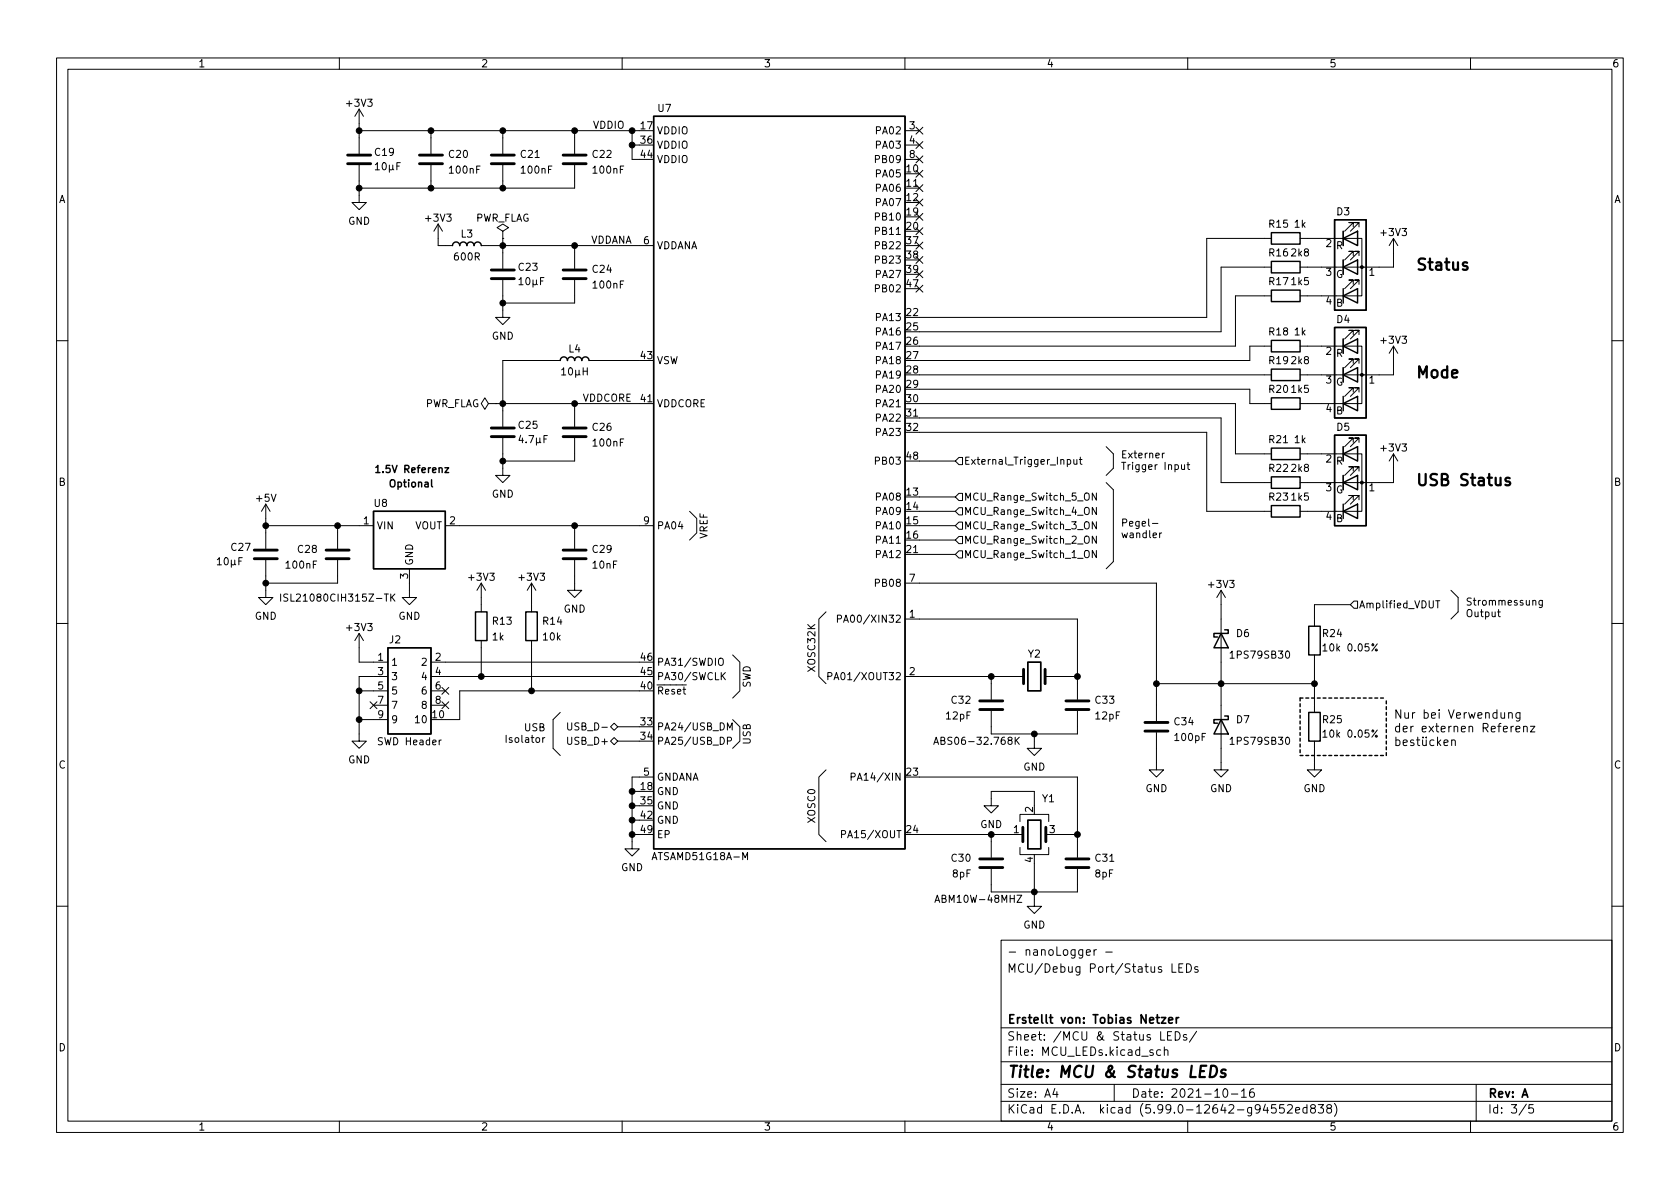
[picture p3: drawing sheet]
<svg xmlns="http://www.w3.org/2000/svg" width="297mm" height="210mm" viewBox="0 0 297 210" stroke-linecap="round" stroke-linejoin="round" font-family="sans-serif">
<g fill="none" stroke="#000" stroke-width=".18">
<path d="M10 10.2h277v190.1h-277zM12 12.2h273v186.1h-273zM60 10.2v2M63.5 19.3v7.9M63.5 19.3l-.8 1.3M63.5 19.3l.8 1.3M110 10.2v2M160 10.2v2M210 10.2v2M260 10.2v2M63.5 29.2v6.6h1.3l-1.3 1.3-1.3-1.3h1.3M63.5 23.1h49.5"/>
<path d="M66.4 29.1l.3-.3v1.2M66.4 30h.7M67.7 28.9l.2-.1a.68 .68 0 0 1 .4 .6 .68 .68 0 0 1-.4 .6l-.2-.1-.1-.4zM68.8 29.2v1.3M69.4 29.9l.2 .1M69.4 29.2v.8h-.4l-.2-.1M70.2 29.4h.4M70.8 28.8h-.6v1.2M76.2 23.1v4.1M76.2 29.2v4.1M77.5 39.6v3.8h2.5M77.5 39.6l-.8 1.3"/>
<path d="M77.5 39.6l.7 1.3M88.9 23.1v4.1M88.9 29.2v4.1M101.6 29.2v4.1h-38.1M101.6 23.1v4.1M111.8 25.6h1.2M111.8 23.1v5.1h1.2M160 33.3h2.6M160 23.1h2.6M160 25.6h2.6M160 28.2h2.6M162 35.2l1.2 1.2"/>
<path d="M162 37.7l1.2 1.3M162 27.6l1.2 1.2M162 25l1.2 1.3M162 30.1l1.2 1.2M162 22.5l1.2 1.2M162 32.7l1.2 1.2M163.2 35.2l-1.2 1.2M163.2 37.7l-1.2 1.3M163.2 27.6l-1.2 1.2M163.2 25l-1.2 1.3M163.2 30.1l-1.2 1.2M163.2 22.5l-1.2 1.2"/>
<path d="M163.2 32.7l-1.2 1.2M85.1 43.4h30.5M88.9 49.5v6.6h1.3l-1.3 1.3-1.3-1.3h1.3M88.9 40.9l1-.6-1-.7-1 .7 1 .6v1.3M88.9 42.2h.1M88.9 42.2v5.3M91.8 49.4l.3-.3v1.3M91.8 50.4h.7M93.1 49.2l.2-.1a.68 .68 0 0 1 .4 .6 .68 .68 0 0 1-.4 .7l-.2-.2-.1-.3zM94.2 49.5v1.3M94.8 50.2l.2 .2M94.8 49.5v.8l-.4 .1-.2-.2"/>
<path d="M95.6 49.7h.4M96.2 49.1h-.6v1.3M101.6 43.4v4.1M101.6 49.5v4.1h-12.7M162 47.9l1.2 1.2M162 42.8l1.2 1.2M162 50.4l1.2 1.3M162 45.4l1.2 1.2M162 40.3l1.2 1.2M163.2 47.9l-1.2 1.2M163.2 42.8l-1.2 1.2M163.2 50.4l-1.2 1.3"/>
<path d="M163.2 45.4l-1.2 1.2M163.2 40.3l-1.2 1.2M224.8 52.3h-6.4v8.9h-55.8M224.8 42.2h-11.4v13.9h-50.8M224.8 47.2h-8.9v11.5h-53.3M229.9 42.2h10.9v10.1h-10.9M229.9 47.2h6.3M237.5 46v2.5M237.5 40.9v2.5M237.5 59.9v2.6M239.3 50.3v-.8h-.8h.8l-1.6 1.5M239.3 45.2v-.8h-.8h.8l-1.6 1.6"/>
<path d="M239.3 40.1v-.7h-.8h.8l-1.6 1.5M239.3 59.2v-.8h-.8h.8l-1.6 1.5M240 46v2.5zM240 46h.1M240 40.9v2.5zM240 40.9h.1M240 59.9v2.6zM240 59.9h.1M240.3 50.3v-.8h-.8h.8l-1.5 1.5M240.3 45.2v-.8h-.8h.8l-1.5 1.6M240.3 40.1v-.7h-.8h.8l-1.5 1.5M240.3 59.2v-.8h-.8h.8l-1.5 1.5"/>
<path d="M246.4 42.2l-.8 1.2M246.4 42.2v5h-8.9M246.4 42.2l.7 1.2M10 60.2h2M86.4 71.4l-.7-1-.6 1 .6 1 .7-1h1.2M87.6 71.4h.1M87.6 71.4h28M88.9 77.5v6.6h1.3l-1.3 1.2-1.3-1.2h1.3M92.1 77l-.3 .9h.7M92.4 77.4v.9M93 78.2v.1M93.5 77h.9l-.6 1.3"/>
<path d="M94.8 77.4v1.3M95.5 78.1l.1 .2M95.5 77.4l-.1 .8-.4 .1-.2-.2M96.2 77.6h.4M96.8 77h-.6v1.3M99.1 63.7h-10.2v11.7M99.3 65.4l.4-.4v1.3M99.3 66.3h.7M100.6 65.2l.2-.2a.68 .68 0 0 1 .5 .7 .68 .68 0 0 1-.5 .6l-.2-.1-.1-.4zM101.6 71.4v4M101.6 77.5v4h-12.7M101.8 65.5v1.2"/>
<path d="M102.4 66.1l.2 .2M102.4 65.5l-.1 .7-.3 .1-.2-.2M103.1 65v1.3M103.1 65.6h.7M103.8 65v1.3M104.1 63.7h8.9M160 73.9h55.9v11.4h8.9M162.6 66.3h62.2M162.6 71.4h55.8v8.9h6.4M162.6 68.8h58.4v2.6h3.8M162.6 76.4h50.8v14h11.4M195.6 79l1.2 1.3v2.5l-1.2 1.3"/>
<path d="M224.8 61.2h-3.8v2.5h-58.4M229.9 61.2h10.9v10.2h-10.9M229.9 66.3h6.3M237.5 79v2.5M237.5 65v2.6M239.3 78.2v-.7h-.8h.8l-1.6 1.5M239.3 69.3v-.7h-.8h.8l-1.6 1.5M239.3 64.3v-.8h-.8h.8l-1.6 1.5M240 79v2.5zM240 79h.1M240 65v2.6zM240 65h.1"/>
<path d="M240.3 78.2v-.7h-.8h.8l-1.5 1.5M240.3 69.3v-.7h-.8h.8l-1.5 1.5M240.3 64.3v-.8h-.8h.8l-1.5 1.5M246.4 61.2v5.1h-8.9M246.4 61.2l-.8 1.3M246.4 61.2l.7 1.3M285 60.2h2M38.4 99l.4-.4v1.3M38.4 99.9h.7M39.8 98.7l.1-.1a.68 .68 0 0 1 .5 .6 .68 .68 0 0 1-.5 .7l-.1-.1-.2-.4zM40.9 99v1.3M41.5 99.7l.2 .2"/>
<path d="M41.5 99l-.1 .8-.3 .1-.2-.2M42.2 99.2h.5M42.8 98.6h-.6v1.3M47 99.1v6.6h1.3l-1.3 1.2-1.3-1.2h1.3M47 93h19M47 89.1v7.9M47 89.1l-.8 1.3M47 89.1l.8 1.3M59.7 99.1v4h-12.7M59.7 93v4M78.7 93h36.9M101.6 99.1v5.3h1.3l-1.3 1.3-1.3-1.3h1.3"/>
<path d="M101.6 93v4M121.9 90.4l1.3 1.3v2.5l-1.3 1.3M160 98h8.9M162.6 93h6.3M162.6 90.4h6.3M162.6 81.5h6.3M162.6 87.9h6.3M162.6 95.5h6.3M169.5 87.2h.7v1.3h-.7l-.6-.6zM169.5 97.4h.7v1.3h-.7l-.6-.7zM169.5 89.8h.7v1.3h-.7l-.6-.7zM169.5 80.9h.7v1.3h-.7l-.6-.7z"/>
<path d="M169.5 92.3h.7v1.3h-.7l-.6-.6zM169.5 94.9h.7v1.2h-.7l-.6-.6zM188.7 81.3h.4l.2 .2-.1 .5h-.5M189.9 81.3v.7l.3 .1 .2-.1M190.4 81.3v.8M190.8 81.3h.5M191 80.8v1.1l.3 .2M193.9 87.2v1.3l-.8-1.3v1.3M193.9 97.3v1.3l-.8-1.3v1.3M193.9 89.7v1.3l-.8-1.3v1.3M193.9 92.3v1.2l-.8-1.2v1.2M193.9 94.8v1.3l-.8-1.3v1.3"/>
<path d="M195.6 85.3l1.2 1.3v12.7l-1.2 1.3M203.8 92.6h.9M205 94.2v.9M205.4 94.2l-.4 .3M205.5 80.1v.9M205.9 80.1l-.4 .3M208.9 82.2l.1 .8h.3l.1-.1M209.4 82.2v.8M209.9 82.2h.5M210 81.8v1l.4 .2M229.9 80.3h10.9v10.1h-10.9M229.9 85.3h6.3"/>
<path d="M237.5 84.1v2.5M239.3 88.4v-.8h-.8h.8l-1.6 1.5M239.3 83.3v-.8h-.8h.8l-1.6 1.6M240 84.1v2.5zM240 84.1h.1M240.3 88.4v-.8h-.8h.8l-1.5 1.5M240.3 83.3v-.8h-.8h.8l-1.5 1.6M246.4 80.3v5h-8.9M246.4 80.3l-.8 1.2M246.4 80.3l.7 1.2M10 110.2h2M49.6 105v1.3"/>
<path d="M50.9 105.1l-.5-.1-.2 .2v.3l.6 .3 .1 .3-.3 .2h-.4M63.5 112v5.1h5.1M63.5 112l-.8 1.3M63.5 112l.8 1.3M68.6 119.6h-5.1v11.5h1.3l-1.3 1.2-1.3-1.2h1.3M69.1 105v1.3M69.3 105.6l.5 .7M69.8 105l-.7 .8M72.4 100.6v5.1h1.3l-1.3 1.2-1.3-1.2h1.3M76.2 119.6h36.8M76.2 117.1h36.8M85.1 103.1l-.8 1.3"/>
<path d="M85.1 103.1v5.1M85.1 113.3v6.3M85.1 103.1l.8 1.3M94 103.1l-.8 1.3M94 103.1v5.1M94 113.3v8.9M94 103.1l.7 1.3M127.1 116.6l.2-.2a.43 .43 0 0 1 .6 .4v.4a.42 .42 0 0 1-.4 .5 .42 .42 0 0 1-.5-.5zM127.7 119.5l.5 .7M128.2 118.9l-.7 .8M129.5 115.8l1.3 1.3v5.1l-1.3 1.2M146 108.2l-1.2 1.3v10.1l1.2 1.3"/>
<path d="M146.4 119.6l.6-.1 .1-.1-.1-.3-.6-.2v1.3M148.1 109.4h.6l.1-.2-.1-.3-.6-.1v1.2M149.2 110l.4-1.2 .4 1.2M160 109.5h30.5v14.2M160 119.6h21M160 103.1h44.5v24.4M175.3 119.6v4.1M184.8 119.6h5.7M215.9 104.4v31.7h1.3l-1.3 1.3-1.3-1.3h1.3M215.9 104.4l-.8 1.3M215.9 104.4l.8 1.3M232.4 115.8v10.2"/>
<path d="M233.9 114.2l.4-.3v1.2M233.9 115.1h.7M238.8 106.9l.6-.6h.6v1.3h-.6zM238.8 106.9h-6.4v3.8M243.5 113.9l-.9 1.2M253.8 106.2h.8M254.2 106.2v1.3M256.5 104.4l1.3 1.3v2.5l-1.3 1.3M264.8 108.2h.5M265 107.8v1.1l.3 .2M271 106.3l.2-.1h.3l.1 .8M272.7 106.2v1l-.2 .2h-.3"/>
<path d="M272.7 106.2h-.4l-.2 .2 .1 .6h.5M285 110.2h2M63.5 122.2h5.1M63.5 127.2h5.1M65.4 124.1l1.2 1.2M66 124.7h2.6M66.6 124.1l-1.2 1.2M76.2 122.2h2.5M76.2 124.7h2.5M78.1 121.6l1.2 1.2M78.1 124.1l1.2 1.2M79.3 121.6l-1.2 1.2"/>
<path d="M79.3 124.1l-1.2 1.2M89.5 130v1.3M99.1 126l-1.3 1.2v5.1l1.3 1.3M100.4 127.8v1.1l.2 .2 .4-.1 .1-.1v-1.1M107.9 131.1l.7-.7 .6 .7-.6 .6zM107.9 128.5l.7-.6 .6 .6-.6 .7zM109.2 128.5h3.8M109.2 131.1h3.8M111.8 139.9h1.2M113 122.2h-31.7v5h-2.6M115.6 137.4h-3.8v12.7h1.2l-1.2 1.3-1.3-1.3h1.3M128.6 129.1v-1.3l.4 .9 .5-.9v1.3"/>
<path d="M128.6 131h.6l.1-.2v-.3l-.7-.1v1.2M129.5 127.2l1.3 1.3v2.6l-1.3 1.2M146 136.1l-1.2 1.3v10.2l1.2 1.2M150.5 137.4l.6-.1 .1-.2v-.3l-.7-.1v1.3M162.6 137.4h27.9v14.2M165.1 131.6l.4-1.2 .4 1.2M165.2 131.3h.6M175.3 125.7v4.1h15.2v-4.1M179.7 130.9l.5 .7M180.2 130.4l-.7 .7M182.9 129.8v2.5h1.2l-1.2 1.3-1.3-1.3h1.3M204.5 129.5v6.6h1.2l-1.2 1.3-1.3-1.3h1.3"/>
<path d="M204.5 120.9h27.9M232.4 131.1v5h1.3l-1.3 1.3-1.3-1.3h1.3M233.9 129.5l.4-.4v1.3M233.9 130.4h.7M243.5 129.1l-.9 1.3M246.8 130.9l.4-.1 .3 .3v.5l-.1 .2h-.6M246.8 130.3v1.5M248.1 131.3l.7-.1-.1-.3-.4-.1-.2 .3 .1 .7h.5M250 130.9l-.4-.1-.2 .3 .1 .2 .5 .1v.4h-.6M250.5 130.8h.5M250.7 130.3v1.3l.3 .2M251.5 130.8l.1 1h.4l.2-.1"/>
<path d="M251.6 130.3v.2M252.2 130.3v.2M252.2 130.8v1M253.5 130.9l-.4-.1-.3 .3v.5l.2 .2h.5M254.2 130.3v1.5M254.3 131.3l.4 .5M254.7 130.8l-.5 .6M255.3 131.3l.7-.1v-.3l-.5-.1-.2 .3 .1 .7h.6M256.7 131l.2-.2 .3 .1 .1 .9M256.7 130.8v1M266.7 126.2l.3-.2 .3 .1 .1 .9M266.7 126v1"/>
<path d="M268 128.9l.7-.1v-.3l-.5-.1-.2 .2 .1 .8h.6M268.7 126v1.2l-.2 .3-.4-.1M268.7 126.1l-.4-.1-.3 .3v.4l.2 .2h.5M269.4 128.6l.2-.2 .4 .1v.9M269.4 128.4v1M270.6 128.4h.8l-.8 1h.8M111.8 147.6h1.2M111.8 145h1.2M111.8 142.5h1.2M131.3 152v-1.2l.4 .9 .5-.9v1.2M148.8 147.5h.6l.1-.2v-.3l-.7-.1v1.2M162.6 147.6h16.5"/>
<path d="M165.3 159.6l.4-1.3 .4 1.3M175.3 142.5h-1.3l1.3 1.3 1.2-1.3h-1.2v-2.6h7.6v2.6M175.3 147.6v4M175.3 153.7v4h15.2v-4M179.8 158.3h.9l-.9 1.3h.9M180.3 149.9v1.2h5.1v-1.2M180.3 145.3v-1.3h5.1v1.3M180.3 147.6h.5M182.9 152.6v7.7h1.2l-1.2 1.2-1.3-1.2h1.3M184.9 147.6h.5M186.7 147.6h3.8M10 160.2h2"/>
<path d="M177 166.3h108v32h-108zM192.1 168.4l.7-.1-.1-.3-.4-.1-.2 .2v.8h.6M193.4 167.9v1M193.9 167.9l-.3 .1-.2 .2M195.5 168.4h1.1M207.2 170.4v1.5h.7M208.4 171.1h.5M209.1 170.4h-.7v1.5h.7M209.8 170.4a.76 .76 0 0 1 .9 .8 .76 .76 0 0 1-.9 .7zM211.8 171l-.4-.1-.2 .2 .1 .3 .5 .1v.4h-.6M285 160.2h2M60 198.3v2"/>
<path d="M110 198.3v2M160 198.3v2M177 194.8h108M177 191.8h108M177 187.8h108M177 181.8h108M186.5 192.5l-.4 1h1M186.9 193v1M197 191.8v3M205.2 185.7l-.4-.1-.3 .3v.4l.1 .3h.6M205.2 182.4v1.5h.7M205.9 185.8l.2-.2 .3 .1 .1 .9"/>
<path d="M205.9 185.1v1.5M206.4 183.1h.5M207.1 182.4h-.7v1.5h.7M207.8 182.4a.76 .76 0 0 1 .9 .8 .76 .76 0 0 1-.9 .7zM209.8 183l-.4-.1-.2 .2 .1 .3 .5 .1v.4h-.6M210 198.3v2M211.6 182.4l-1.3 1.9M216.4 192.6l.2-.1a.81 .81 0 0 1 .6 .7 .81 .81 0 0 1-.3 .8h-.2a.81 .81 0 0 1-.6-.6 .81 .81 0 0 1 .3-.8zM217.7 193.5h1.2M219.5 193l.4-.5v1.5M219.5 194h.9M221.6 192.5a.59 .59 0 0 0-.7 .7v.5l.2 .3h.4l.2-.1 .1-.5-.2-.2-.4-.1-.3 .3"/>
<path d="M225.6 195.3h-.7l-.1 .7 .2-.1 .5 .1 .1 .2v.5l-.2 .1-.6-.1M227 195.3h-.7l-.1 .7 .2-.1 .5 .1 .2 .2-.1 .5-.2 .1-.6-.1M227.6 195.5l.6-.2 .2 .2 .1 .3-.9 1h.9M229.1 196.3l.7-.1-.1-.3-.4-.1-.2 .2v.8h.6M231.1 195.9l-.5-.1-.2 .3v.4l.1 .3h.6M231.1 195.3v1.5M232 196l-.3-.3 .1-.2 .2-.2 .4 .1 .2 .2-.1 .2-.6 .2-.2 .3 .1 .4 .2 .1h.3l.3-.3v-.2l-.3-.3M233.1 195.3h.9l-.5 .6 .4 .1v.7l-.2 .1h-.4l-.2-.1M234.9 196l-.3-.3v-.2l.3-.2 .4 .1 .1 .2v.2l-.7 .2-.1 .3v.4l.3 .1h.2l.3-.3v-.4l-.3-.1M235.9 195.1a1.72 1.72 0 0 1 0 2.3M260 198.3v2M261 191.8v6.5"/>
<path d="M269.9 195.3l-1.3 1.9M271.1 195.3h-.7l-.1 .7 .2-.1 .5 .1 .2 .2-.1 .5-.2 .1-.6-.1"/>
<circle cx="243.3" cy="114.9" r=".18"/>
<circle cx="243.3" cy="130.2" r=".18"/>
</g>
<path d="M266.9 84.6l-.4-.1-.3 .3 .1 .3 .6 .1 .1 .2-.1 .3-.2 .1-.5-.1M212.2 189.4h.7M213.3 188.5h-1l-.2 2h.9M214.1 188.5h.5a1.08 1.08 0 0 1 .6 1 1.08 1.08 0 0 1-.8 1h-.5zM216.7 189.2a.49 .49 0 0 0-.8 .3l.1 .2 .5 .1 .2 .3-.1 .3-.2 .1-.6-.1" fill="none" stroke="#000" stroke-width=".4"/>
<path d="M181.7 117.1h2.3v5.1h-2.3zM181.7 145h2.3v5.1h-2.3zM205.3 179.9h.8l-.8 1h.8M208 179.9v1M208.4 179.9l-.3 .1-.1 .2M206.6 180.4l.7-.1v-.3l-.5-.1-.2 .2 .1 .8h.6" fill="none" stroke="#000" stroke-width=".3"/>
<g fill="none" stroke="#000" stroke-width=".25">
<path d="M115.6 20.6h44.4v129.5h-44.4zM236 38.9h5.6v16h-5.6zM80 43.4a.64 .64 0 0 1 .6-.6 .64 .64 0 0 1 .7 .6 .64 .64 0 0 1 .6-.6 .64 .64 0 0 1 .6 .6 .64 .64 0 0 1 .7-.6 .64 .64 0 0 1 .6 .6 .64 .64 0 0 1 .7-.6 .64 .64 0 0 1 .6 .6M224.8 41.1h5.1v2.1h-5.1zM224.8 46.2h5.1v2.1h-5.1zM224.8 51.3h5.1v2h-5.1zM236 57.9h5.6v16h-5.6zM237.5 52.3l2.5-1.3v2.6zM237.5 47.2l2.5-1.2v2.5zM237.5 42.2l2.5-1.3v2.5zM237.5 40.9v2.5M237.5 46v2.5"/>
<path d="M237.5 51v2.6M237.5 59.9v2.6M99.1 63.7a.64 .64 0 0 1 .6-.6 .64 .64 0 0 1 .6 .6 .64 .64 0 0 1 .7-.6 .64 .64 0 0 1 .6 .6 .64 .64 0 0 1 .6-.6 .64 .64 0 0 1 .7 .6 .64 .64 0 0 1 .6-.6 .64 .64 0 0 1 .6 .6M224.8 65.3h5.1v2h-5.1zM224.8 70.4h5.1v2h-5.1zM224.8 79.2h5.1v2.1h-5.1zM224.8 60.2h5.1v2h-5.1zM236 77h5.6v16h-5.6zM237.5 71.4l2.5-1.3v2.5zM237.5 66.3l2.5-1.3v2.6zM237.5 61.2l2.5-1.3v2.6zM237.5 65v2.6"/>
<path d="M237.5 70.1v2.5M237.5 79v2.5M66 90.4h12.7v10.2h-12.7zM76.3 84.8v1.1l.2 .2M78.7 82.7h.6l-.6 .9h.6M224.8 84.3h5.1v2.1h-5.1zM224.8 89.4h5.1v2h-5.1zM237.5 90.4l2.5-1.3v2.6zM237.5 85.3l2.5-1.2v2.5zM237.5 80.3l2.5-1.3v2.5zM237.5 84.1v2.5M237.5 89.1v2.6"/>
<path d="M68.6 114.5h7.6v15.3h-7.6zM84.1 108.2h2v5.1h-2zM93 108.2h2v5.1h-2zM215.9 112l1.3 2.5h-2.6zM216.5 111.4h.7v.6h-2.6v.6h.7M231.4 110.7h2v5.1h-2zM215.9 127.2l1.3 2.6h-2.6zM216.5 126.6h.7v.6h-2.6v.7h.7M231.4 126h2v5.1h-2z"/>
</g>
<g fill="none" stroke="#000" stroke-width=".51">
<path d="M61.5 29h4M61.5 27.4h4M74.2 29h4M74.2 27.4h4M86.9 29h4M86.9 27.4h4M99.6 29h4M99.6 27.4h4M86.9 47.7h4M86.9 49.3h4M99.6 47.7h4M99.6 49.3h4"/>
<path d="M86.9 75.7h4M86.9 77.2h4M99.6 75.7h4M99.6 77.2h4M45 97.3h4M45 98.8h4M57.7 97.3h4M57.7 98.8h4M99.6 97.3h4M99.6 98.8h4M181 118.4v2.5M184.8 118.4v2.5"/>
<path d="M173.2 125.5h4.1M173.2 123.9h4.1M188.5 125.5h4M188.5 123.9h4M202.4 129.3h4.1M202.4 127.8h4.1M173.2 153.4h4.1M173.2 151.9h4.1M180.8 146.3v2.5M184.9 146.3v2.5M188.5 153.4h4M188.5 151.9h4"/>
</g>
<g fill="#000" stroke="#000" stroke-width=".18">
<circle cx="63.5" cy="23.1" r=".51"/>
<circle cx="63.5" cy="33.3" r=".51"/>
<circle cx="76.2" cy="33.3" r=".51"/>
<circle cx="76.2" cy="23.1" r=".51"/>
<circle cx="88.9" cy="23.1" r=".51"/>
<circle cx="88.9" cy="33.3" r=".51"/>
<circle cx="101.6" cy="23.1" r=".51"/>
<circle cx="111.8" cy="23.1" r=".51"/>
<circle cx="111.8" cy="25.6" r=".51"/>
<circle cx="88.9" cy="43.4" r=".51"/>
<circle cx="88.9" cy="53.6" r=".51"/>
<circle cx="101.6" cy="43.4" r=".51"/>
<circle cx="240.8" cy="47.2" r=".25"/>
<circle cx="88.9" cy="71.4" r=".51"/>
<circle cx="101.6" cy="71.4" r=".51"/>
<circle cx="240.8" cy="66.3" r=".25"/>
<circle cx="47" cy="93" r=".51"/>
<circle cx="59.7" cy="93" r=".51"/>
<circle cx="88.9" cy="81.5" r=".51"/>
<circle cx="101.6" cy="93" r=".51"/>
<circle cx="240.8" cy="85.3" r=".25"/>
<circle cx="47" cy="103.1" r=".51"/>
<circle cx="85.1" cy="119.6" r=".51"/>
<circle cx="175.3" cy="119.6" r=".51"/>
<circle cx="190.5" cy="119.6" r=".51"/>
<circle cx="63.5" cy="122.2" r=".51"/>
<circle cx="63.5" cy="127.2" r=".51"/>
<circle cx="94" cy="122.2" r=".51"/>
<circle cx="111.8" cy="139.9" r=".51"/>
<circle cx="182.9" cy="129.8" r=".51"/>
<circle cx="204.5" cy="120.9" r=".51"/>
<circle cx="215.9" cy="120.9" r=".51"/>
<circle cx="232.4" cy="120.9" r=".51"/>
<circle cx="111.8" cy="147.6" r=".51"/>
<circle cx="111.8" cy="145" r=".51"/>
<circle cx="111.8" cy="142.5" r=".51"/>
<circle cx="175.3" cy="147.6" r=".51"/>
<circle cx="182.9" cy="157.7" r=".51"/>
<circle cx="190.5" cy="147.6" r=".51"/>
</g>
<path d="M229.9 123.4v10.2M229.9 133.6h15.2M229.9 123.4h15.2M245.1 133.6v-10.2" fill="none" stroke="#000" stroke-width=".25" stroke-dasharray=".5 .5"/>
<g font-size="2.8">
<text x="250.2" y="47.8">Status</text>
<text x="250.2" y="66.9">Mode</text>
<text x="250.2" y="85.9">USB Status</text>
<text x="178" y="190.6">Title: MCU &amp; Status LEDs</text>
</g>
<g font-size="2.1">
<text x="246.4" y="127.1">Nur bei Verwendung</text>
<text x="246.4" y="129.5">der externen Referenz</text>
<text x="178" y="172">MCU/Debug Port/Status LEDs</text>
<text x="178" y="169">- nanoLogger -</text>
<text x="178" y="184">Sheet: /MCU &amp; Status LEDs/</text>
<text x="178" y="181">Erstellt von: Tobias Netzer</text>
<text x="178" y="186.7">File: MCU_LEDs.kicad_sch</text>
<text x="178" y="196.9">KiCad E.D.A. kicad (5.99.0-12642-g94552ed838)</text>
<text x="178" y="194.1">Size: A4</text>
<text x="200" y="194.1">Date: 2021-10-16</text>
<text x="263" y="194.1">Rev: A</text>
<text x="263" y="196.9">Id: 3/5</text>
</g>
<g font-size="1.8">
<text x="35" y="11.9">1</text>
<text x="85" y="11.9">2</text>
<text x="135" y="11.9">3</text>
<text x="185" y="11.9">4</text>
<text x="235" y="11.9">5</text>
<text x="285" y="11.9">6</text>
<text x="61.4" y="18.9">+3V3</text>
<text x="104.9" y="22.8">VDDIO</text>
<text x="113.3" y="22.9">17</text>
<text x="116.1" y="23.7">VDDIO</text>
<text x="116.3" y="19.8">U7</text>
<text x="155.1" y="23.7">PA02</text>
<text x="160.8" y="22.9">3</text>
<text x="66.3" y="27.6">C19</text>
<text x="79.4" y="27.9">C20</text>
<text x="92.1" y="27.9">C21</text>
<text x="104.8" y="27.9">C22</text>
<text x="113.3" y="25.4">36</text>
<text x="113.3" y="27.9">44</text>
<text x="116.1" y="26.3">VDDIO</text>
<text x="116.1" y="28.8">VDDIO</text>
<text x="155.1" y="26.3">PA03</text>
<text x="155.1" y="28.8">PB09</text>
<text x="160.8" y="25.4">4</text>
<text x="160.8" y="27.9">8</text>
<text x="10.3" y="35.9">A</text>
<text x="79.6" y="30.7">100nF</text>
<text x="92.3" y="30.7">100nF</text>
<text x="105" y="30.7">100nF</text>
<text x="155.1" y="31.4">PA05</text>
<text x="155.1" y="33.9">PA06</text>
<text x="160.3" y="30.5">10</text>
<text x="160.3" y="33">11</text>
<text x="160.3" y="35.6">12</text>
<text x="285.3" y="35.9">A</text>
<text x="61.5" y="39.7">GND</text>
<text x="75.4" y="39.2">+3V3</text>
<text x="83.9" y="39.2">PWR_FLAG</text>
<text x="155.1" y="36.4">PA07</text>
<text x="155.1" y="39">PB10</text>
<text x="155.1" y="41.5">PB11</text>
<text x="160.3" y="38.1">19</text>
<text x="160.3" y="40.6">20</text>
<text x="224.4" y="40.3">R15</text>
<text x="228.9" y="40.3">1k</text>
<text x="236.4" y="38.1">D3</text>
<text x="244.3" y="41.7">+3V3</text>
<text x="80.4" y="46">600R</text>
<text x="81.5" y="42">L3</text>
<text x="91.7" y="47.9">C23</text>
<text x="104.2" y="43.1">VDDANA</text>
<text x="113.8" y="43.2">6</text>
<text x="116.1" y="44.1">VDDANA</text>
<text x="155.1" y="44.1">PB22</text>
<text x="155.1" y="46.6">PB23</text>
<text x="160.3" y="43.2">37</text>
<text x="160.3" y="45.7">38</text>
<text x="224.4" y="45.3">R16</text>
<text x="228.4" y="45.3">2k8</text>
<text x="234.5" y="43.7">2</text>
<text x="236.2" y="44.1">R</text>
<text x="104.8" y="48.2">C24</text>
<text x="105" y="51">100nF</text>
<text x="155.1" y="49.1">PA27</text>
<text x="155.1" y="51.7">PB02</text>
<text x="160.3" y="48.3">39</text>
<text x="160.3" y="50.8">47</text>
<text x="224.4" y="50.4">R17</text>
<text x="228.4" y="50.4">1k5</text>
<text x="234.5" y="48.8">3</text>
<text x="234.5" y="53.8">4</text>
<text x="236.2" y="49.1">G</text>
<text x="242.1" y="48.8">1</text>
<text x="155.1" y="56.8">PA13</text>
<text x="155.1" y="59.3">PA16</text>
<text x="160.3" y="55.9">22</text>
<text x="160.3" y="58.4">25</text>
<text x="224.4" y="59.3">R18</text>
<text x="228.9" y="59.3">1k</text>
<text x="236.2" y="54.2">B</text>
<text x="236.4" y="57.1">D4</text>
<text x="86.9" y="60.1">GND</text>
<text x="100.6" y="62.3">L4</text>
<text x="113.3" y="63.5">43</text>
<text x="116.1" y="64.4">VSW</text>
<text x="155.1" y="61.8">PA17</text>
<text x="155.1" y="64.4">PA18</text>
<text x="160.3" y="61">26</text>
<text x="160.3" y="63.5">27</text>
<text x="224.4" y="64.4">R19</text>
<text x="228.4" y="64.4">2k8</text>
<text x="234.5" y="62.7">2</text>
<text x="236.2" y="63.1">R</text>
<text x="244.3" y="60.8">+3V3</text>
<text x="102.9" y="71">VDDCORE</text>
<text x="113.3" y="71.1">41</text>
<text x="155.1" y="66.9">PA19</text>
<text x="155.1" y="69.5">PA20</text>
<text x="160.3" y="66">28</text>
<text x="160.3" y="68.6">29</text>
<text x="160.3" y="71.1">30</text>
<text x="224.4" y="69.5">R20</text>
<text x="228.4" y="69.5">1k5</text>
<text x="234.5" y="67.8">3</text>
<text x="236.2" y="68.2">G</text>
<text x="242.1" y="67.8">1</text>
<text x="75" y="72">PWR_FLAG</text>
<text x="91.7" y="75.8">C25</text>
<text x="104.8" y="76.2">C26</text>
<text x="116.1" y="72">VDDCORE</text>
<text x="155.1" y="72">PA21</text>
<text x="155.1" y="74.5">PA22</text>
<text x="155.1" y="77.1">PA23</text>
<text x="160.3" y="73.7">31</text>
<text x="160.3" y="76.2">32</text>
<text x="234.5" y="72.9">4</text>
<text x="236.2" y="73.3">B</text>
<text x="236.4" y="76.2">D5</text>
<text x="66" y="83.6">1.5V Referenz</text>
<text x="105" y="79">100nF</text>
<text x="155.1" y="82.2">PB03</text>
<text x="160.3" y="81.3">48</text>
<text x="170.4" y="82.2">External_Trigger_Input</text>
<text x="198.1" y="81">Externer</text>
<text x="198.1" y="83.1">Trigger Input</text>
<text x="224.4" y="83.4">R22</text>
<text x="224.4" y="78.4">R21</text>
<text x="228.4" y="83.4">2k8</text>
<text x="228.9" y="78.4">1k</text>
<text x="234.5" y="81.8">2</text>
<text x="236.2" y="82.2">R</text>
<text x="244.3" y="79.8">+3V3</text>
<text x="10.3" y="85.9">B</text>
<text x="45.4" y="88.7">+5V</text>
<text x="66.2" y="89.6">U8</text>
<text x="68.6" y="86.2">Optional</text>
<text x="86.9" y="88">GND</text>
<text x="155.1" y="88.5">PA08</text>
<text x="160.3" y="87.6">13</text>
<text x="170.4" y="88.5">MCU_Range_Switch_5_ON</text>
<text x="224.4" y="88.5">R23</text>
<text x="228.4" y="88.5">1k5</text>
<text x="234.5" y="86.9">3</text>
<text x="236.2" y="87.2">G</text>
<text x="242.1" y="86.9">1</text>
<text x="285.3" y="85.9">B</text>
<text x="64.3" y="92.7">1</text>
<text x="66.5" y="93.6">VIN</text>
<text x="73.3" y="93.6">VOUT</text>
<text x="79.5" y="92.7">2</text>
<text x="113.8" y="92.7">9</text>
<text x="116.1" y="93.6">PA04</text>
<text x="125.1" y="95.3" transform="rotate(-90 125.1 95.3)">VREF</text>
<text x="155.1" y="91.1">PA09</text>
<text x="155.1" y="93.6">PA10</text>
<text x="160.3" y="90.2">14</text>
<text x="160.3" y="92.7">15</text>
<text x="160.3" y="95.2">16</text>
<text x="170.4" y="91.1">MCU_Range_Switch_4_ON</text>
<text x="170.4" y="93.6">MCU_Range_Switch_3_ON</text>
<text x="198.1" y="93.1">Pegel-</text>
<text x="198.1" y="95.1">wandler</text>
<text x="234.5" y="91.9">4</text>
<text x="236.2" y="92.3">B</text>
<text x="40.9" y="97.4">C27</text>
<text x="50.7" y="100.5">100nF</text>
<text x="52.7" y="97.8">C28</text>
<text x="73" y="100.1" transform="rotate(-90 73 100.1)">GND</text>
<text x="104.8" y="97.8">C29</text>
<text x="104.9" y="100.5">10nF</text>
<text x="155.1" y="96.1">PA11</text>
<text x="155.1" y="98.7">PA12</text>
<text x="160.3" y="97.8">21</text>
<text x="170.4" y="98.7">MCU_Range_Switch_1_ON</text>
<text x="170.4" y="96.1">MCU_Range_Switch_2_ON</text>
<text x="50.8" y="106.4">ISL21080CIH315Z-TK</text>
<text x="72.1" y="102.3" transform="rotate(-90 72.1 102.3)">3</text>
<text x="83" y="102.7">+3V3</text>
<text x="91.9" y="102.7">+3V3</text>
<text x="155.1" y="103.8">PB08</text>
<text x="160.8" y="102.9">7</text>
<text x="213.8" y="104">+3V3</text>
<text x="240.2" y="107.6">Amplified_VDUT</text>
<text x="259.1" y="107.1">Strommessung</text>
<text x="45" y="109.6">GND</text>
<text x="61.4" y="111.6">+3V3</text>
<text x="68.9" y="113.8">J2</text>
<text x="70.4" y="109.6">GND</text>
<text x="87.1" y="113.2">1k</text>
<text x="87.2" y="110.5">R13</text>
<text x="96.1" y="110.5">R14</text>
<text x="96.1" y="113.2">10k</text>
<text x="99.6" y="108.3">GND</text>
<text x="149.7" y="110.1">PA00/XIN32</text>
<text x="160.8" y="109.2">1</text>
<text x="218.6" y="112.6">D6</text>
<text x="233.9" y="112.6">R24</text>
<text x="259.1" y="109.1">Output</text>
<text x="66.8" y="116.8">1</text>
<text x="66.8" y="119.4">3</text>
<text x="69.1" y="117.7">1</text>
<text x="74.7" y="117.7">2</text>
<text x="77" y="116.8">2</text>
<text x="77" y="119.4">4</text>
<text x="113.3" y="119.4">45</text>
<text x="113.3" y="116.8">46</text>
<text x="116.1" y="117.7">PA31/SWDIO</text>
<text x="144.1" y="118.7" transform="rotate(-90 144.1 118.7)">XOSC32K</text>
<text x="160.8" y="119.4">2</text>
<text x="181.8" y="116.3">Y2</text>
<text x="217.9" y="116.5">1PS79SB30</text>
<text x="234.5" y="115.2">10k 0.05%</text>
<text x="66.8" y="121.9">5</text>
<text x="66.8" y="124.5">7</text>
<text x="69.1" y="120.3">3</text>
<text x="69.1" y="122.8">5</text>
<text x="69.1" y="125.3">7</text>
<text x="74.7" y="120.3">4</text>
<text x="74.7" y="122.8">6</text>
<text x="74.7" y="125.3">8</text>
<text x="77" y="121.9">6</text>
<text x="77" y="124.5">8</text>
<text x="113.3" y="121.9">40</text>
<text x="116.1" y="122.8">~{Reset}</text>
<text x="116.1" y="120.3">PA30/SWCLK</text>
<text x="132.7" y="121.7" transform="rotate(-90 132.7 121.7)">SWD</text>
<text x="147.7" y="120.3">PA01/XOUT32</text>
<text x="168.3" y="124.4">C32</text>
<text x="193.7" y="124.4">C33</text>
<text x="66.8" y="127">9</text>
<text x="67.1" y="131.8">SWD Header</text>
<text x="69.1" y="127.9">9</text>
<text x="73.7" y="127.9">10</text>
<text x="76.5" y="127">10</text>
<text x="90.1" y="131.3">Isolator</text>
<text x="92.8" y="129.3">USB</text>
<text x="100.7" y="131.7">USB_D+</text>
<text x="101.2" y="129.2">USB_D-</text>
<text x="113.3" y="128.3">33</text>
<text x="113.3" y="130.8">34</text>
<text x="116.1" y="129.2">PA24/USB_DM</text>
<text x="116.1" y="131.7">PA25/USB_DP</text>
<text x="132.7" y="131.7" transform="rotate(-90 132.7 131.7)">USB</text>
<text x="166.2" y="131.7">ABS06-32.768K</text>
<text x="167.4" y="127.2">12pF</text>
<text x="193.8" y="127.2">12pF</text>
<text x="207.7" y="128.2">C34</text>
<text x="207.8" y="131">100pF</text>
<text x="217.9" y="131.7">1PS79SB30</text>
<text x="218.6" y="127.9">D7</text>
<text x="233.9" y="127.9">R25</text>
<text x="234.5" y="130.4">10k 0.05%</text>
<text x="10.3" y="135.9">C</text>
<text x="61.5" y="135">GND</text>
<text x="113.8" y="137.2">5</text>
<text x="160.3" y="137.2">23</text>
<text x="180.9" y="136.3">GND</text>
<text x="285.3" y="135.9">C</text>
<text x="113.3" y="139.7">18</text>
<text x="113.3" y="142.2">35</text>
<text x="116.1" y="140.6">GND</text>
<text x="116.1" y="143.1">GND</text>
<text x="116.1" y="138">GNDANA</text>
<text x="151.6" y="138">PA14/XIN</text>
<text x="182.6" y="143.6" transform="rotate(-90 182.6 143.6)">2</text>
<text x="184.3" y="141.9">Y1</text>
<text x="202.5" y="140.1">GND</text>
<text x="213.9" y="140.1">GND</text>
<text x="230.4" y="140.1">GND</text>
<text x="113.3" y="144.8">42</text>
<text x="113.3" y="147.3">49</text>
<text x="116.1" y="145.7">GND</text>
<text x="116.1" y="148.2">EP</text>
<text x="144.1" y="145.5" transform="rotate(-90 144.1 145.5)">XOSC0</text>
<text x="149.7" y="148.2">PA15/XOUT</text>
<text x="160.3" y="147.3">24</text>
<text x="173.3" y="146.4">GND</text>
<text x="179.2" y="147.3">1</text>
<text x="185.6" y="147.3">3</text>
<text x="109.8" y="154">GND</text>
<text x="115.7" y="152.1">ATSAMD51G18A-M</text>
<text x="168.3" y="152.4">C30</text>
<text x="168.5" y="155.2">8pF</text>
<text x="182.6" y="152.5" transform="rotate(-90 182.6 152.5)">4</text>
<text x="193.7" y="155.2">8pF</text>
<text x="193.7" y="152.4">C31</text>
<text x="166" y="159.6">ABM10W-48MHZ</text>
<text x="180.9" y="164.2">GND</text>
<text x="10.3" y="185.9">D</text>
<text x="285.3" y="185.9">D</text>
<text x="35" y="199.9">1</text>
<text x="85" y="199.9">2</text>
<text x="135" y="199.9">3</text>
<text x="185" y="199.9">4</text>
<text x="235" y="199.9">5</text>
<text x="285" y="199.9">6</text>
</g>
</svg>
